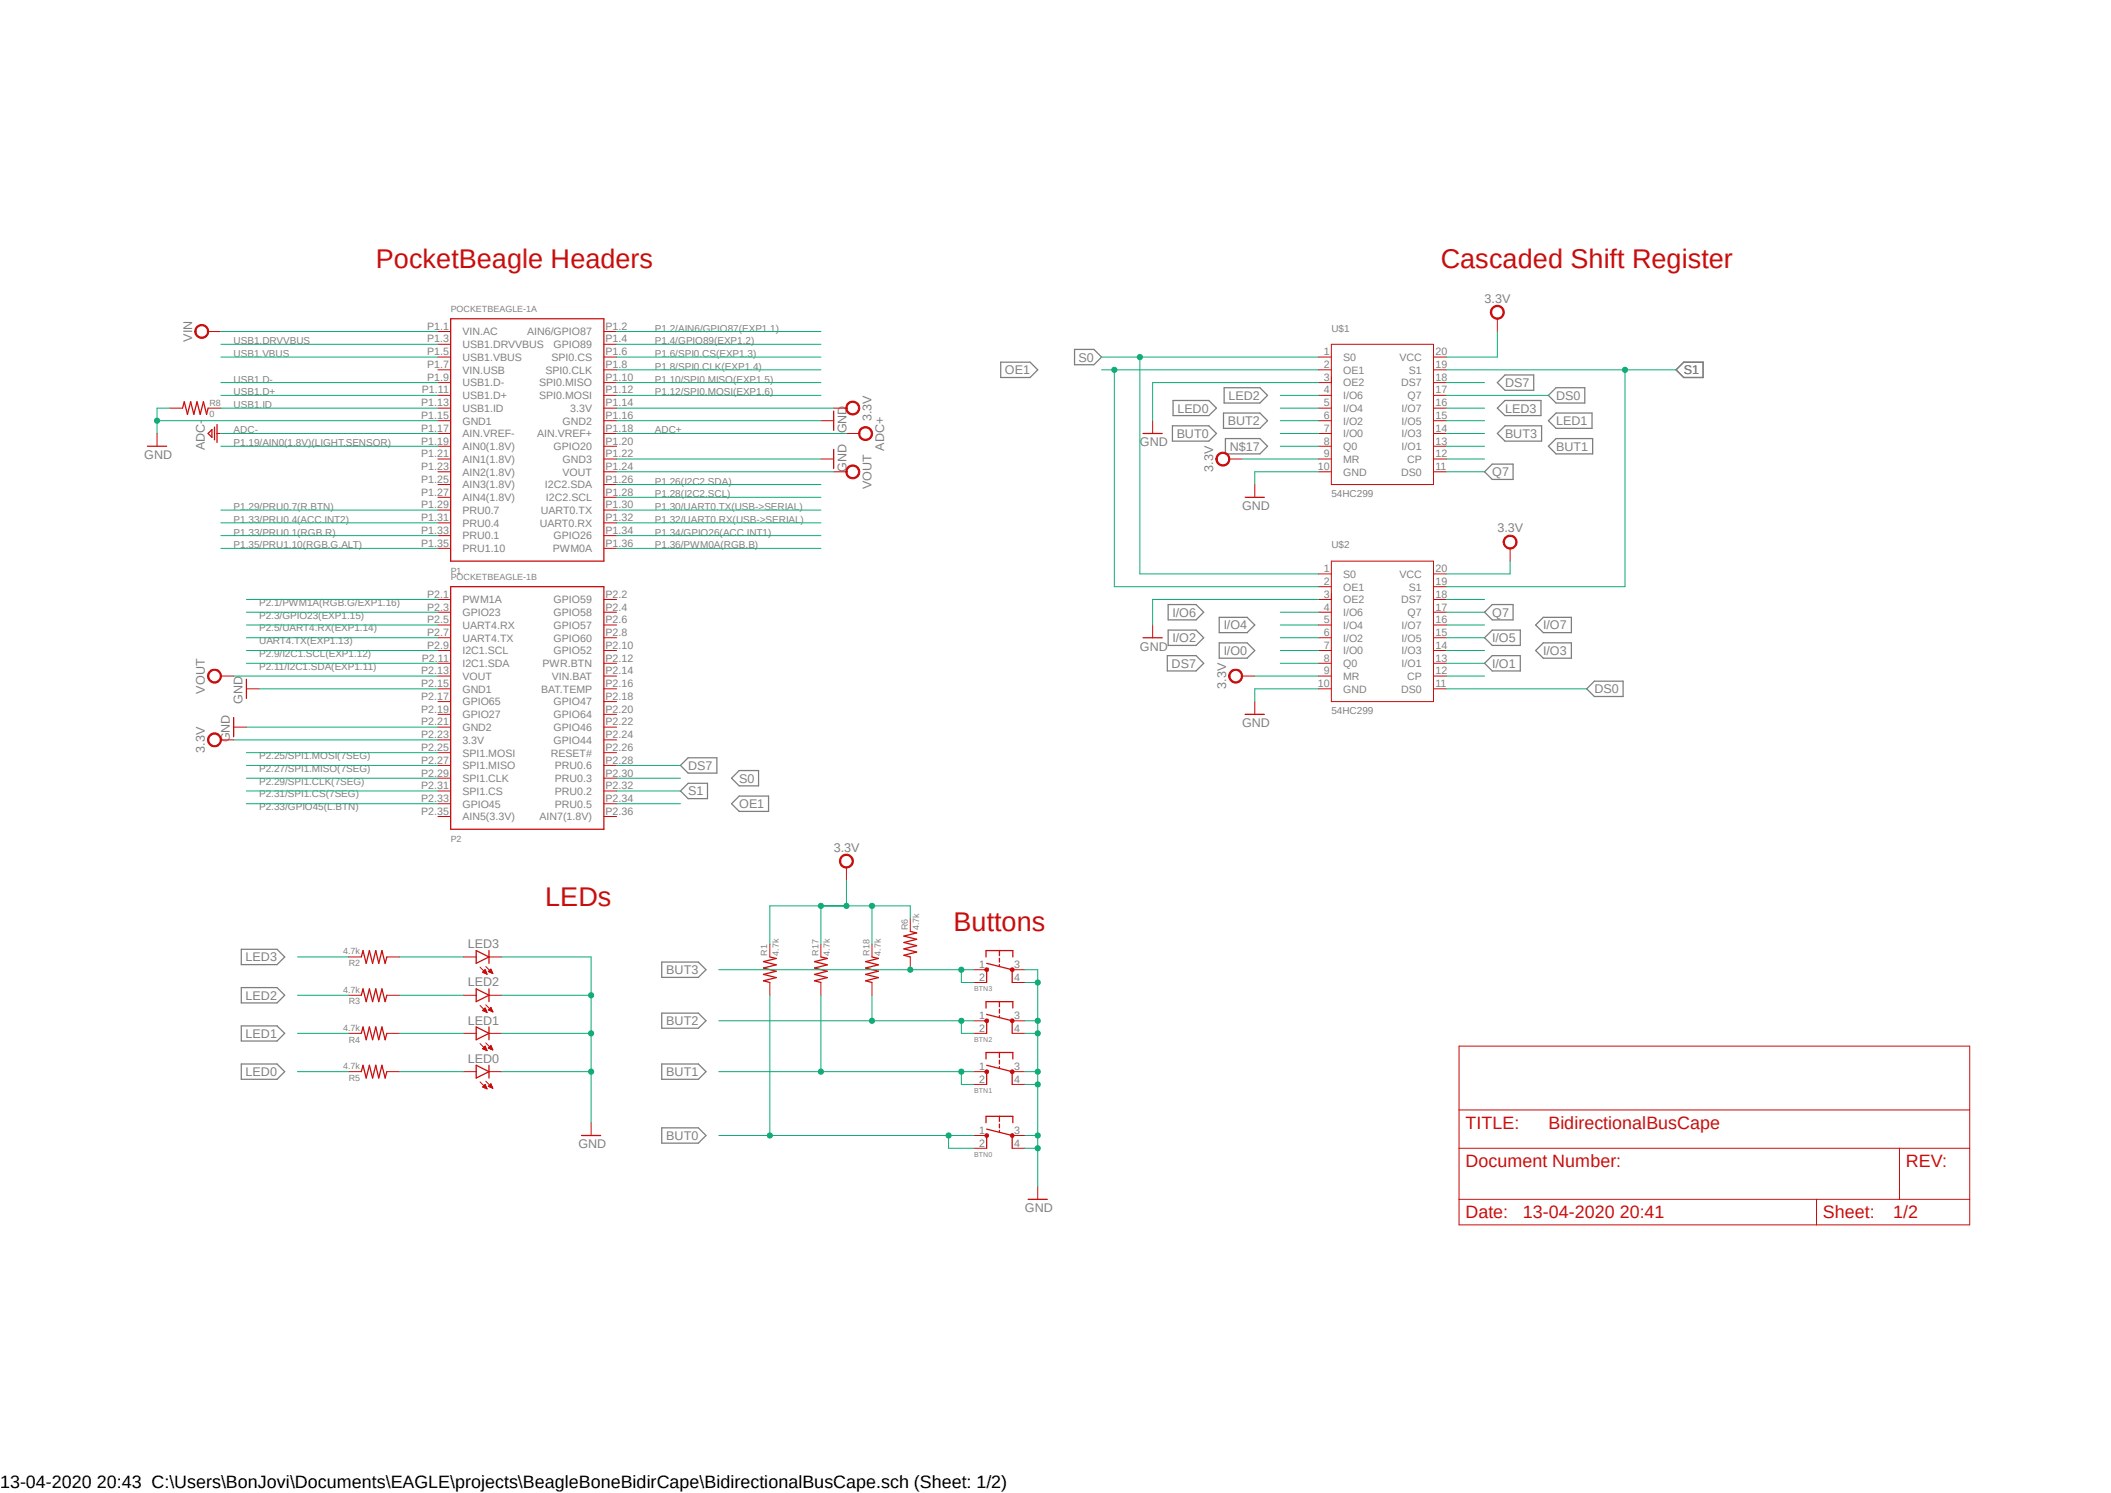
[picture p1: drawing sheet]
<svg xmlns="http://www.w3.org/2000/svg" width="420mm" height="297mm" viewBox="0 0 420 297" stroke-linecap="round" stroke-linejoin="round" font-family="sans-serif">
<path d="M28.1 47.8l363.9 196.5M392 47.8l-363.9 196.5" fill="none" stroke="#fff" stroke-width=".2"/>
<g fill="none" stroke="#808080" stroke-width=".25">
<path d="M199.1 72.1h5.8l1.6 1.5-1.6 1.5h-5.8zM213.8 69.5h3.8l1.6 1.5-1.6 1.6h-3.8zM233.4 79.7h7.1l1.5 1.5-1.5 1.5h-7.1zM243.5 77.1h7.2l1.5 1.6-1.5 1.5h-7.2zM297.9 76.1l1.5-1.5h5.7v3h-5.7zM308.1 78.7l1.5-1.6h5.7v3.1h-5.7zM333.5 73.6l1.5-1.5h3.8v3h-3.8zM233.3 84.7h7.2l1.5 1.5-1.5 1.6h-7.2zM243.4 82.2h7.3l1.5 1.5-1.5 1.5h-7.3zM243.8 87.2h6.9l1.5 1.6-1.5 1.5h-6.9zM295.4 93.9l1.5-1.6h4.1v3.1h-4.1zM297.9 81.2l1.5-1.5h7.2v3h-7.2z"/>
<path d="M297.9 86.2l1.5-1.5h7.3v3.1h-7.3zM308.1 83.7l1.5-1.5h7.1v3h-7.1zM308.1 88.8l1.5-1.6h7.3v3.1h-7.3zM232.2 130.4h5.8l1.5 1.6-1.5 1.5h-5.8zM232.4 120.3h5.6l1.5 1.5-1.5 1.5h-5.6zM232.4 125.3h5.6l1.5 1.6-1.5 1.5h-5.6zM242.6 122.8h5.5l1.5 1.5-1.5 1.6h-5.5zM242.6 127.9h5.5l1.5 1.5-1.5 1.5h-5.5zM295.4 126.9l1.5-1.6h5.6v3.1h-5.6zM296.9 120.3h4.1v3h-4.1l-1.5-1.5zM296.9 130.4h5.6v3.1h-5.6l-1.5-1.5zM305.5 124.3l1.5-1.5h5.6v3.1h-5.6z"/>
<path d="M305.5 129.4l1.5-1.5h5.6v3h-5.6zM317.2 135.5h5.7v3.1h-5.7l-1.5-1.6zM135.4 157.4l1.5-1.6h3.9v3.1h-3.9zM135.4 152.3l1.5-1.6h5.7v3.1h-5.7zM145.5 154.8l1.6-1.5h3.8v3h-3.8zM145.5 159.9l1.6-1.5h5.8v3h-5.8zM48 188.8h7.1l1.5 1.6-1.5 1.5h-7.1zM48 196.5h7.1l1.5 1.5-1.5 1.5h-7.1zM131.7 191.4h7.2l1.6 1.5-1.6 1.5h-7.2zM48 204.1h7.1l1.5 1.5-1.5 1.5h-7.1zM48 211.7h7.1l1.5 1.5-1.5 1.5h-7.1zM131.7 211.7h7.2l1.6 1.5-1.6 1.5h-7.2z"/>
<path d="M131.7 201.5h7.2l1.6 1.6-1.6 1.5h-7.2zM131.7 224.4h7.2l1.6 1.5-1.6 1.5h-7.2z"/>
</g>
<g fill="none" stroke="#c90d0c" stroke-width=".2">
<path d="M87.1 66h2.6M87.1 68.5h2.6M87.1 71h2.6M87.1 73.6h2.6M87.1 76.1h2.6M87.1 78.7h2.6M120.1 66h2.6M120.1 68.5h2.6M120.1 71h2.6M120.1 73.6h2.6M120.1 76.1h2.6M120.1 78.7h2.6"/>
<path d="M87.1 81.2h2.6M87.1 83.7h2.6M87.1 86.2h2.6M87.1 88.8h2.6M87.1 91.3h2.6M87.1 93.9h2.6M87.1 96.4h2.6M87.1 98.9h2.6M120.1 81.2h2.6M120.1 83.7h2.6M120.1 86.2h2.6M120.1 88.8h2.6"/>
<path d="M120.1 91.3h2.6M120.1 93.9h2.6M120.1 96.4h2.6M120.1 98.9h2.6M87.1 101.5h2.6M87.1 104h2.6M87.1 106.6h2.6M87.1 109.1h2.6M87.1 119.3h2.6M120.1 101.5h2.6M120.1 104h2.6M120.1 106.6h2.6"/>
<path d="M120.1 109.1h2.6M120.1 119.3h2.6M87.1 121.8h2.6M87.1 124.3h2.6M87.1 126.9h2.6M87.1 129.4h2.6M87.1 132h2.6M87.1 134.5h2.6M87.1 137h2.6M87.1 139.6h2.6M120.1 121.8h2.6M120.1 124.3h2.6"/>
<path d="M120.1 126.9h2.6M120.1 129.4h2.6M120.1 132h2.6M120.1 134.5h2.6M120.1 137h2.6M120.1 139.6h2.6M87.1 142.1h2.6M87.1 144.7h2.6M87.1 147.2h2.6M87.1 149.7h2.6M87.1 152.3h2.6M87.1 154.8h2.6"/>
<path d="M87.1 157.4h2.6M87.1 159.9h2.6M120.1 142.1h2.6M120.1 144.7h2.6M120.1 147.2h2.6M120.1 149.7h2.6M120.1 152.3h2.6M120.1 154.8h2.6M120.1 157.4h2.6M120.1 159.9h2.6M87.1 162.4h2.6M120.1 162.4h2.6"/>
</g>
<path d="M89.7 63.4h30.4v48.2h-30.4zM89.7 116.7h30.4v48.3h-30.4z" fill="none" stroke="#c90d0c" stroke-width=".25"/>
<path d="M41.6 133.6a1.39 1.39 0 0 1 2.2 .2 1.39 1.39 0 0 1-.8 2.1 1.39 1.39 0 0 1-1.7-1.4h.2a1.15 1.15 0 0 1 1.6-1.1 1.15 1.15 0 0 1 .4 1.8 1.15 1.15 0 0 1-1.9-.3l-.1-.4h-.2z" fill-rule="evenodd" fill="#c90d0c"/>
<path d="M41.6 133.6a1.39 1.39 0 0 1 2.2 .2 1.39 1.39 0 0 1-.8 2.1 1.39 1.39 0 0 1-1.7-1.4h.2a1.15 1.15 0 0 1 1.6-1.1 1.15 1.15 0 0 1 .4 1.8 1.15 1.15 0 0 1-1.9-.3l-.1-.4h-.2zM43.9 134.5h2.6" fill="none" stroke="#c90d0c" stroke-width=".2"/>
<path d="M168.6 93a1.41 1.41 0 0 1 2.2 0 1.41 1.41 0 0 1-.7 2.2 1.41 1.41 0 0 1-1.8-1.3h.2a1.15 1.15 0 0 1 1.7-1 1.15 1.15 0 0 1 .2 1.9 1.15 1.15 0 0 1-1.8-.5l-.1-.4h-.2z" fill-rule="evenodd" fill="#c90d0c"/>
<path d="M31.2 86.2v2.6M163.3 91.3h2.6M163.3 83.7h2.6M165.9 93.9h2.5M168.6 93a1.41 1.41 0 0 1 2.2 0 1.41 1.41 0 0 1-.7 2.2 1.41 1.41 0 0 1-1.8-1.3h.2a1.15 1.15 0 0 1 1.7-1 1.15 1.15 0 0 1 .2 1.9 1.15 1.15 0 0 1-1.8-.5l-.1-.4h-.2z" fill="none" stroke="#c90d0c" stroke-width=".2"/>
<path d="M29.3 88.8h3.8M165.9 81.8v3.8M165.9 89.4v3.8" fill="none" stroke="#c90d0c" stroke-width=".25"/>
<path d="M41.6 146.3a1.39 1.39 0 0 1 2.2 .2 1.39 1.39 0 0 1-.8 2.1 1.39 1.39 0 0 1-1.7-1.4h.2a1.15 1.15 0 0 1 1.6-1.1 1.15 1.15 0 0 1 .4 1.8 1.15 1.15 0 0 1-1.9-.3l-.1-.4h-.2z" fill-rule="evenodd" fill="#c90d0c"/>
<path d="M41.6 146.3a1.39 1.39 0 0 1 2.2 .2 1.39 1.39 0 0 1-.8 2.1 1.39 1.39 0 0 1-1.7-1.4h.2a1.15 1.15 0 0 1 1.6-1.1 1.15 1.15 0 0 1 .4 1.8 1.15 1.15 0 0 1-1.9-.3l-.1-.4h-.2zM43.9 147.2h2.6" fill="none" stroke="#c90d0c" stroke-width=".2"/>
<path d="M168.6 80.3a1.41 1.41 0 0 1 2.2 0 1.41 1.41 0 0 1-.7 2.2 1.41 1.41 0 0 1-1.8-1.3h.2a1.14 1.14 0 0 1 1.5-1.1 1.14 1.14 0 0 1 .6 1.7 1.14 1.14 0 0 1-1.8 .1l-.3-.7h-.2z" fill-rule="evenodd" fill="#c90d0c"/>
<path d="M33.8 81.2h2.5M41.4 81.2h2.5M165.9 81.2h2.5M168.6 80.3a1.41 1.41 0 0 1 2.2 0 1.41 1.41 0 0 1-.7 2.2 1.41 1.41 0 0 1-1.8-1.3h.2a1.14 1.14 0 0 1 1.5-1.1 1.14 1.14 0 0 1 .6 1.7 1.14 1.14 0 0 1-1.8 .1l-.3-.7h-.2zM49 137h2.6M46.5 144.7h2.5" fill="none" stroke="#c90d0c" stroke-width=".2"/>
<path d="M36.3 81.2l.4-1.3 .6 2.5 .6-2.5 .7 2.5 .6-2.5 .6 2.5 .7-2.5 .6 2.5 .3-1.2M49 135.1v3.8M46.5 142.7v3.9" fill="none" stroke="#c90d0c" stroke-width=".25"/>
<path d="M171.1 85.3a1.41 1.41 0 0 1 2.3 .1 1.41 1.41 0 0 1-.7 2.1 1.41 1.41 0 0 1-1.9-1.3h.3a1.15 1.15 0 0 1 1.7-.9 1.15 1.15 0 0 1 .2 1.9 1.15 1.15 0 0 1-1.9-.5v-.5h-.3z" fill-rule="evenodd" fill="#c90d0c"/>
<path d="M43.2 86.2h.7M168.4 86.2h2.5M171.1 85.3a1.41 1.41 0 0 1 2.3 .1 1.41 1.41 0 0 1-.7 2.1 1.41 1.41 0 0 1-1.9-1.3h.3a1.15 1.15 0 0 1 1.7-.9 1.15 1.15 0 0 1 .2 1.9 1.15 1.15 0 0 1-1.9-.5v-.5h-.3z" fill="none" stroke="#c90d0c" stroke-width=".2"/>
<path d="M42.2 85.5v1.5l-.8-.8zM42.7 85v2.5M43.2 84.5v3.5" fill="none" stroke="#c90d0c" stroke-width=".25"/>
<path d="M39.1 65a1.4 1.4 0 0 1 2.2 .2 1.4 1.4 0 0 1-.8 2.1 1.4 1.4 0 0 1-1.8-1.3h.3a1.15 1.15 0 0 1 1.5-1.2 1.15 1.15 0 0 1 .5 1.9 1.15 1.15 0 0 1-1.9-.4l-.1-.3h-.3z" fill-rule="evenodd" fill="#c90d0c"/>
<path d="M39.1 65a1.4 1.4 0 0 1 2.2 .2 1.4 1.4 0 0 1-.8 2.1 1.4 1.4 0 0 1-1.8-1.3h.3a1.15 1.15 0 0 1 1.5-1.2 1.15 1.15 0 0 1 .5 1.9 1.15 1.15 0 0 1-1.9-.4l-.1-.3h-.3zM41.4 66h2.5M193.8 192.9h2.5M193.8 195.5h2.5M201.4 192.9h2.5M201.4 195.5h2.5M206.5 236.1v2.5" fill="none" stroke="#c90d0c" stroke-width=".2"/>
<path d="M196.2 190.4v-1.3h5.3v1.3M196.3 191.6l5.1 1.3M198.8 189.1v1M198.8 190.6v.8M204.6 238.6h3.8" fill="none" stroke="#c90d0c" stroke-width=".25"/>
<path d="M201.1 192.6h.6v.6l-.3 .1-.3-.1-.1-.3 .5-.1-.1 .2-.4-.1z" fill-rule="evenodd" fill="#c90d0c"/>
<path d="M201.1 192.6h.6v.6l-.3 .1-.3-.1-.1-.3 .5-.1-.1 .2-.4-.1z" fill="none" stroke="#c90d0c" stroke-width=".2"/>
<path d="M196 192.6h.6v.6l-.3 .1-.3-.1-.1-.3 .5-.1-.1 .2-.4-.1z" fill-rule="evenodd" fill="#c90d0c"/>
<path d="M196 192.6h.6v.6l-.3 .1-.3-.1-.1-.3 .5-.1-.1 .2-.4-.1zM193.8 203.1h2.5M193.8 205.6h2.5M201.4 203.1h2.5M201.4 205.6h2.5" fill="none" stroke="#c90d0c" stroke-width=".2"/>
<path d="M196.3 192.9v2.6M198.8 191.9v.3M198.8 199.3v1M201.4 192.9v2.6M196.2 200.5v-1.2h5.3v1.2M196.3 201.8l5.1 1.3M198.8 200.8v.7" fill="none" stroke="#c90d0c" stroke-width=".25"/>
<path d="M201.1 202.8h.6v.5l-.3 .2-.3-.2-.1-.2 .5-.2-.1 .3-.4-.1z" fill-rule="evenodd" fill="#c90d0c"/>
<path d="M201.1 202.8h.6v.5l-.3 .2-.3-.2-.1-.2 .5-.2-.1 .3-.4-.1z" fill="none" stroke="#c90d0c" stroke-width=".2"/>
<path d="M196 202.8h.6v.5l-.3 .2-.3-.2-.1-.2 .5-.2-.1 .3-.4-.1z" fill-rule="evenodd" fill="#c90d0c"/>
<path d="M193.8 213.2h2.5M193.8 215.7h2.5M196 202.8h.6v.5l-.3 .2-.3-.2-.1-.2 .5-.2-.1 .3-.4-.1zM201.4 213.2h2.5M201.4 215.7h2.5" fill="none" stroke="#c90d0c" stroke-width=".2"/>
<path d="M196.2 210.7v-1.3h5.3v1.3M196.3 203.1v2.5M196.3 211.9l5.1 1.3M198.8 202.1v.2M198.8 209.4v1M198.8 210.9v.8M201.4 203.1v2.5" fill="none" stroke="#c90d0c" stroke-width=".25"/>
<path d="M201.1 212.9l.3-.1 .3 .1v.6h-.6l-.1-.3 .5-.1v.2l-.5-.1z" fill-rule="evenodd" fill="#c90d0c"/>
<path d="M201.1 212.9l.3-.1 .3 .1v.6h-.6l-.1-.3 .5-.1v.2l-.5-.1z" fill="none" stroke="#c90d0c" stroke-width=".2"/>
<path d="M196 212.9l.3-.1 .3 .1v.6h-.6l-.1-.3 .5-.1v.2l-.5-.1z" fill-rule="evenodd" fill="#c90d0c"/>
<path d="M163.3 187.8v2.6M163.3 195.5v2.5M173.5 187.8v2.6M173.5 195.5v2.5M196 212.9l.3-.1 .3 .1v.6h-.6l-.1-.3 .5-.1v.2l-.5-.1z" fill="none" stroke="#c90d0c" stroke-width=".2"/>
<path d="M163.3 190.4l1.3 .3-2.5 .6 2.5 .6-2.5 .7 2.5 .6-2.5 .6 2.5 .7-2.5 .6 1.2 .4M173.5 190.4l1.3 .3-2.6 .6 2.6 .6-2.6 .7 2.6 .6-2.6 .6 2.6 .7-2.6 .6 1.3 .4M196.3 213.2v2.5M198.8 212.2v.2M201.4 213.2v2.5" fill="none" stroke="#c90d0c" stroke-width=".25"/>
<path d="M167.3 170.4a1.4 1.4 0 0 1 2.3 .1 1.4 1.4 0 0 1-.8 2.1 1.4 1.4 0 0 1-1.8-1.3h.3a1.15 1.15 0 0 1 1.6-.9 1.15 1.15 0 0 1 .2 1.9 1.15 1.15 0 0 1-1.8-.6v-.4h-.3z" fill-rule="evenodd" fill="#c90d0c"/>
<path d="M167.3 170.4a1.4 1.4 0 0 1 2.3 .1 1.4 1.4 0 0 1-.8 2.1 1.4 1.4 0 0 1-1.8-1.3h.3a1.15 1.15 0 0 1 1.6-.9 1.15 1.15 0 0 1 .2 1.9 1.15 1.15 0 0 1-1.8-.6v-.4h-.3zM168.4 172.6v2.5M193.8 225.9h2.5M193.8 228.4h2.5M201.4 225.9h2.5M201.4 228.4h2.5" fill="none" stroke="#c90d0c" stroke-width=".2"/>
<path d="M196.2 223.4v-1.3h5.3v1.3M196.3 224.6l5.1 1.3M198.8 222.1v1M198.8 223.6v.8" fill="none" stroke="#c90d0c" stroke-width=".25"/>
<path d="M201.1 225.6l.3-.1 .3 .1v.6h-.6l-.1-.3 .5-.1-.1 .2-.4-.1z" fill-rule="evenodd" fill="#c90d0c"/>
<path d="M201.1 225.6l.3-.1 .3 .1v.6h-.6l-.1-.3 .5-.1-.1 .2-.4-.1z" fill="none" stroke="#c90d0c" stroke-width=".2"/>
<path d="M196 225.6l.3-.1 .3 .1v.6h-.6l-.1-.3 .5-.1-.1 .2-.4-.1z" fill-rule="evenodd" fill="#c90d0c"/>
<g fill="none" stroke="#c90d0c" stroke-width=".2">
<path d="M262.3 71h2.6M262.3 73.6h2.6M262.3 76.1h2.6M262.3 78.7h2.6M264.9 68.5h20.3v27.9h-20.3zM285.2 71h2.5M285.2 73.6h2.5M285.2 76.1h2.5M285.2 78.7h2.5M249.6 96.4v2.5M262.3 81.2h2.6M262.3 83.7h2.6"/>
<path d="M262.3 86.2h2.6M262.3 88.8h2.6M262.3 91.3h2.6M262.3 93.9h2.6M285.2 81.2h2.5M285.2 83.7h2.5M285.2 86.2h2.5M285.2 88.8h2.5M285.2 91.3h2.5M285.2 93.9h2.5M262.3 114.2h2.6M262.3 116.7h2.6"/>
<path d="M262.3 119.3h2.6M264.9 111.6h20.3v28h-20.3zM285.2 114.2h2.5M285.2 116.7h2.5M285.2 119.3h2.5M249.6 139.6v2.5M262.3 121.8h2.6M262.3 124.3h2.6M262.3 126.9h2.6M262.3 129.4h2.6M262.3 132h2.6M262.3 134.5h2.6"/>
<path d="M262.3 137h2.6M285.2 121.8h2.5M285.2 124.3h2.5M285.2 126.9h2.5M285.2 129.4h2.5M285.2 132h2.5M285.2 134.5h2.5M285.2 137h2.5M69.3 190.4h2.6M69.3 198h2.6M77 190.4h2.5M77 198h2.5"/>
<path d="M92.2 190.4h2.5M92.2 198h2.5M95.5 192.4l1.4 1.4M96.1 193.4h.6M96.1 193.5h.7M96.1 193.3h.6M96.2 193.2h.4M96.3 193.5h.5M96.3 193.1h.3M96.4 193h.2M96.5 192.9h.1M96.5 192.9l-.5 .5 .9 .4"/>
<path d="M96.5 192.9l.4 .9M96.5 193.6h.3M96.6 192.3l1.4 1.4M96.6 199.9l1.4 1.4M96.7 193.7h.2M97.2 193.3h.7M97.2 193.3l.5-.5 .3 .9zM97.2 193.2h.6M97.3 190.4h2.5M97.3 198h2.5M97.3 193.1h.5M97.4 193.4h.5"/>
<path d="M97.4 193h.3M97.5 192.9h.2M97.5 193.5h.5M97.6 192.8h.1M97.7 193.5h.3M98 193.6h.1M153.2 187.8v2.6M153.2 195.5v2.5M69.3 205.6h2.6M69.3 213.2h2.6M77 205.6h2.5M77 213.2h2.5"/>
<path d="M92.2 205.6h2.5M92.2 213.2h2.5M95.5 200l1.4 1.4M95.5 207.6l1.4 1.4M95.5 215.2l1.4 1.4M96 201h.7M96 208.6l.5-.5 .4 .9zM96 208.7h.7M96.1 216.2h.6M96.1 200.9h.6M96.1 208.6h.6M96.1 216.3h.6"/>
<path d="M96.1 216.1h.6M96.2 201.1h.6M96.2 208.4h.4M96.2 200.8h.4M96.2 208.7h.6M96.2 216h.4M96.3 208.4h.3M96.3 200.7h.3M96.3 216.4h.5M96.4 208.3h.2M96.4 215.9h.2M96.4 201.2h.4"/>
<path d="M96.4 200.7h.2M96.4 208.8h.4M96.4 208.2h.2M96.5 200.6h.1M96.5 216.5h.3M96.5 200.5l.4 .9-.9-.4zM96.5 215.7l.4 .9-.9-.4zM96.5 215.8h.1M96.6 201.3h.3M96.6 207.5l1.4 1.4M96.6 208.9h.3M96.6 215.1l1.4 1.4"/>
<path d="M96.7 216.5h.2M96.8 201.3h.1M96.9 209h.1M97.2 200.9l.5-.5 .3 .9zM97.2 216.1h.7M97.2 216.1l.8 .4M97.2 216.1l.5-.5 .3 .9M97.2 200.9h.7M97.2 208.4h.7M97.2 200.8h.6M97.2 208.6h.7M97.2 216h.6"/>
<path d="M97.3 205.6h2.5M97.3 208.4h.5M97.3 213.2h2.5M97.3 200.7h.5M97.3 216.2h.6M97.4 208.3h.4M97.4 215.9h.4M97.4 201h.5M97.4 200.7h.4M97.5 208.7h.4M97.5 208.2h.2M97.5 215.9h.2"/>
<path d="M97.5 200.6h.2M97.5 208.1h.2M97.5 216.3h.5M97.5 215.8h.2M97.6 200.4h.1M97.6 201.1h.4M97.6 208h.1M97.6 215.6h.1M97.7 208.7h.3M97.7 208l-.5 .5 .8 .4M97.7 208l.3 .9M97.7 216.4h.3"/>
<path d="M97.8 201.2h.2M97.9 208.8h.1M97.9 216.5h.1M98 201.3h.1M290.3 208.1h101.6v35.6h-101.6zM117.6 223.4v2.5M196 225.6l.3-.1 .3 .1v.6h-.6l-.1-.3 .5-.1-.1 .2-.4-.1zM290.3 228.4h101.6M290.3 238.6h101.6M290.3 220.8h101.6M361.4 238.6v5.1M377.9 228.4v10.2"/>
</g>
<g fill="none" stroke="#c90d0c" stroke-width=".25">
<path d="M247.7 98.9h3.8M247.7 142.1h3.8M71.9 190.4l.3-1.3 .7 2.5 .6-2.5 .6 2.5 .7-2.5 .6 2.5 .6-2.5 .6 2.5 .4-1.2M71.9 198l.3-1.3 .7 2.6 .6-2.6 .6 2.6 .7-2.6 .6 2.6 .6-2.6 .6 2.6 .4-1.3M94.7 189.1l2.6 1.3-2.6 1.2zM94.7 196.7l2.6 1.3-2.6 1.3zM97.3 189.1v2.5M97.3 196.7v2.6M153.2 190.4l1.2 .3-2.5 .6 2.5 .6-2.5 .7 2.5 .6-2.5 .6 2.5 .7-2.5 .6 1.3 .4M71.9 205.6l.3-1.3 .7 2.5 .6-2.5 .6 2.5 .7-2.5 .6 2.5 .6-2.5 .6 2.5 .4-1.2M71.9 213.2l.3-1.3 .7 2.6 .6-2.6 .6 2.6 .7-2.6 .6 2.6 .6-2.6 .6 2.6 .4-1.3M94.7 204.3l2.6 1.3-2.6 1.2z"/>
<path d="M94.7 211.9l2.6 1.3-2.6 1.3zM97.3 204.3v2.5M97.3 211.9v2.6M115.7 225.9h3.8M196.3 225.9v2.5M198.8 224.9v.2M201.4 225.9v2.5"/>
</g>
<path d="M296.8 61.2a1.4 1.4 0 0 1 2.3 .2 1.4 1.4 0 0 1-.8 2.1 1.4 1.4 0 0 1-1.8-1.4h.3a1.13 1.13 0 0 1 1.5-1.1 1.13 1.13 0 0 1 .4 1.9 1.13 1.13 0 0 1-1.9-.4v-.4h-.3z" fill-rule="evenodd" fill="#c90d0c"/>
<path d="M296.8 61.2a1.4 1.4 0 0 1 2.3 .2 1.4 1.4 0 0 1-.8 2.1 1.4 1.4 0 0 1-1.8-1.4h.3a1.13 1.13 0 0 1 1.5-1.1 1.13 1.13 0 0 1 .4 1.9 1.13 1.13 0 0 1-1.9-.4v-.4h-.3zM297.9 63.4v2.6" fill="none" stroke="#c90d0c" stroke-width=".2"/>
<path d="M299.4 106.9a1.4 1.4 0 0 1 2.2 .2 1.4 1.4 0 0 1-.8 2.1 1.4 1.4 0 0 1-1.8-1.4h.3a1.13 1.13 0 0 1 1.6-1 1.13 1.13 0 0 1 .3 1.8 1.13 1.13 0 0 1-1.8-.4l-.1-.4h-.3z" fill-rule="evenodd" fill="#c90d0c"/>
<path d="M299.4 106.9a1.4 1.4 0 0 1 2.2 .2 1.4 1.4 0 0 1-.8 2.1 1.4 1.4 0 0 1-1.8-1.4h.3a1.13 1.13 0 0 1 1.6-1 1.13 1.13 0 0 1 .3 1.8 1.13 1.13 0 0 1-1.8-.4l-.1-.4h-.3zM300.4 109.1v2.5" fill="none" stroke="#c90d0c" stroke-width=".2"/>
<path d="M242.2 90.4a1.4 1.4 0 0 1 2.3 .2 1.4 1.4 0 0 1-.8 2.1 1.4 1.4 0 0 1-1.8-1.4h.2a1.15 1.15 0 0 1 1.6-1.1 1.15 1.15 0 0 1 .4 1.9 1.15 1.15 0 0 1-1.9-.4l-.1-.4h-.2z" fill-rule="evenodd" fill="#c90d0c"/>
<path d="M242.2 90.4a1.4 1.4 0 0 1 2.3 .2 1.4 1.4 0 0 1-.8 2.1 1.4 1.4 0 0 1-1.8-1.4h.2a1.15 1.15 0 0 1 1.6-1.1 1.15 1.15 0 0 1 .4 1.9 1.15 1.15 0 0 1-1.9-.4l-.1-.4h-.2zM244.6 91.3h2.5" fill="none" stroke="#c90d0c" stroke-width=".2"/>
<path d="M244.8 133.6a1.39 1.39 0 0 1 2.2 .2 1.39 1.39 0 0 1-.8 2.1 1.39 1.39 0 0 1-1.8-1.4h.3a1.15 1.15 0 0 1 1.5-1.1 1.15 1.15 0 0 1 .5 1.8 1.15 1.15 0 0 1-1.9-.3l-.1-.4h-.3z" fill-rule="evenodd" fill="#c90d0c"/>
<path d="M229.3 83.7v2.5M229.3 124.3v2.6M244.8 133.6a1.39 1.39 0 0 1 2.2 .2 1.39 1.39 0 0 1-.8 2.1 1.39 1.39 0 0 1-1.8-1.4h.3a1.15 1.15 0 0 1 1.5-1.1 1.15 1.15 0 0 1 .5 1.8 1.15 1.15 0 0 1-1.9-.3l-.1-.4h-.3zM247.1 134.5h2.5M181.1 182.8v2.5M181.1 190.4v2.5" fill="none" stroke="#c90d0c" stroke-width=".2"/>
<path d="M227.4 86.2h3.8M227.4 126.9h3.8M181.1 185.3l1.3 .3-2.6 .6 2.6 .7-2.6 .6 2.6 .6-2.6 .7 2.6 .6-2.6 .6 1.3 .4" fill="none" stroke="#c90d0c" stroke-width=".25"/>
<path d="M31.2 83.7h55.9M33.8 81.2h-2.6v5M122.7 91.3h40.6M122.7 83.7h40.6" fill="none" stroke="#0dab76" stroke-width=".2"/>
<circle cx="31.2" cy="83.7" r=".51" fill="#0dab76"/>
<g fill="none" stroke="#0dab76" stroke-width=".2">
<path d="M51.6 137h35.5M49 144.7h38.1M203.9 203.1h2.6v33M203.9 205.6h2.6"/>
<circle cx="31.2" cy="83.7" r=".51"/>
</g>
<circle cx="206.5" cy="205.6" r=".51" fill="#0dab76"/>
<g fill="none" stroke="#0dab76" stroke-width=".2">
<path d="M203.9 213.2h2.6"/>
<circle cx="206.5" cy="205.6" r=".51"/>
</g>
<circle cx="206.5" cy="213.2" r=".51" fill="#0dab76"/>
<g fill="none" stroke="#0dab76" stroke-width=".2">
<path d="M203.9 215.7h2.6"/>
<circle cx="206.5" cy="213.2" r=".51"/>
</g>
<circle cx="206.5" cy="215.7" r=".51" fill="#0dab76"/>
<g fill="none" stroke="#0dab76" stroke-width=".2">
<path d="M203.9 192.9h2.6v2.6"/>
<circle cx="206.5" cy="215.7" r=".51"/>
</g>
<circle cx="206.5" cy="203.1" r=".51" fill="#0dab76"/>
<g fill="none" stroke="#0dab76" stroke-width=".2">
<path d="M203.9 195.5h2.6v7.6"/>
<circle cx="206.5" cy="203.1" r=".51"/>
</g>
<circle cx="206.5" cy="195.5" r=".51" fill="#0dab76"/>
<g fill="none" stroke="#0dab76" stroke-width=".2">
<path d="M203.9 225.9h2.6"/>
<circle cx="206.5" cy="195.5" r=".51"/>
</g>
<circle cx="206.5" cy="225.9" r=".51" fill="#0dab76"/>
<g fill="none" stroke="#0dab76" stroke-width=".2">
<path d="M203.9 228.4h2.6"/>
<circle cx="206.5" cy="225.9" r=".51"/>
</g>
<circle cx="206.5" cy="228.4" r=".51" fill="#0dab76"/>
<g fill="none" stroke="#0dab76" stroke-width=".2">
<path d="M99.8 190.4h17.8v33M99.8 198h17.8"/>
<circle cx="206.5" cy="228.4" r=".51"/>
</g>
<circle cx="117.6" cy="198" r=".51" fill="#0dab76"/>
<g fill="none" stroke="#0dab76" stroke-width=".2">
<path d="M99.8 205.6h17.8"/>
<circle cx="117.6" cy="198" r=".51"/>
</g>
<circle cx="117.6" cy="205.6" r=".51" fill="#0dab76"/>
<g fill="none" stroke="#0dab76" stroke-width=".2">
<path d="M99.8 213.2h17.8"/>
<circle cx="117.6" cy="205.6" r=".51"/>
</g>
<circle cx="117.6" cy="213.2" r=".51" fill="#0dab76"/>
<g fill="none" stroke="#0dab76" stroke-width=".2">
<path d="M43.9 76.1h43.2M43.9 66h43.2M43.9 68.5h43.2M43.9 71h43.2M43.9 78.7h43.2M122.7 76.1h40.6M122.7 66h40.6M122.7 68.5h40.6M122.7 71h40.6M122.7 78.7h40.6M122.7 73.6h40.6M262.3 76.1h-33v7.6"/>
<path d="M297.9 66v5h-10.2M43.9 81.2h43.2M43.9 88.8h43.2M122.7 93.9h43.2M122.7 81.2h43.2M122.7 96.4h40.6M122.7 98.9h40.6M247.1 91.3h15.2M262.3 93.9h-12.7v2.5M43.9 101.5h43.2M43.9 104h43.2M43.9 106.6h43.2"/>
<path d="M43.9 109.1h43.2M49 119.3h38.1M122.7 101.5h40.6M122.7 104h40.6M122.7 106.6h40.6M122.7 109.1h40.6M262.3 119.3h-33v5M300.4 111.6v2.6h-12.7M46.5 134.5h40.6M49 121.8h38.1M49 124.3h38.1M49 126.9h38.1"/>
<path d="M49 129.4h38.1M49 132h38.1M249.6 134.5h12.7M262.3 137h-12.7v2.6M46.5 147.2h40.6M49 149.7h38.1M49 152.3h38.1M49 154.8h38.1M49 157.4h38.1M49 159.9h38.1M173.5 180.2v7.6M181.1 182.8v-2.6h-27.9v7.6"/>
<circle cx="117.6" cy="213.2" r=".51"/>
</g>
<circle cx="173.5" cy="180.2" r=".51" fill="#0dab76"/>
<g fill="none" stroke="#0dab76" stroke-width=".2">
<path d="M163.3 180.2v7.6"/>
<circle cx="173.5" cy="180.2" r=".51"/>
</g>
<circle cx="163.3" cy="180.2" r=".51" fill="#0dab76"/>
<g fill="none" stroke="#0dab76" stroke-width=".2">
<path d="M168.4 175.1v5.1"/>
<circle cx="163.3" cy="180.2" r=".51"/>
</g>
<circle cx="168.4" cy="180.2" r=".51" fill="#0dab76"/>
<g fill="none" stroke="#0dab76" stroke-width=".2">
<path d="M254.7 78.7h7.6M43.9 86.2h43.2M122.7 86.2h45.7M254.7 86.2h7.6M254.7 81.2h7.6M287.7 81.2h7.7M287.7 83.7h7.7M59.2 190.4h10.1M59.2 198h10.1M79.5 190.4h12.7M79.5 198h12.7M59.2 205.6h10.1"/>
<path d="M59.2 213.2h10.1M79.5 205.6h12.7M79.5 213.2h12.7M153.2 225.9h40.6M188.7 225.9v2.5h5.1"/>
<circle cx="168.4" cy="180.2" r=".51"/>
</g>
<circle cx="188.7" cy="225.9" r=".51" fill="#0dab76"/>
<g fill="none" stroke="#0dab76" stroke-width=".2">
<path d="M153.2 198v27.9h-10.2"/>
<circle cx="188.7" cy="225.9" r=".51"/>
</g>
<circle cx="153.2" cy="225.9" r=".51" fill="#0dab76"/>
<g fill="none" stroke="#0dab76" stroke-width=".2">
<path d="M287.7 73.6h45.8M323.3 73.6v43.1h-35.6M254.7 88.8h7.6"/>
<circle cx="153.2" cy="225.9" r=".51"/>
</g>
<circle cx="323.3" cy="73.6" r=".51" fill="#0dab76"/>
<g fill="none" stroke="#0dab76" stroke-width=".2">
<path d="M219.2 71h43.1M226.8 71v43.2h35.5M287.7 91.3h7.7M287.7 93.9h7.7M287.7 119.3h7.7M254.7 121.8h7.6M254.7 124.3h7.6M254.7 126.9h7.6M254.7 129.4h7.6M287.7 121.8h7.7M287.7 124.3h7.7M287.7 126.9h7.7"/>
<path d="M287.7 129.4h7.7M287.7 132h7.7M287.7 134.5h7.7M122.7 157.4h12.7"/>
<circle cx="323.3" cy="73.6" r=".51"/>
</g>
<circle cx="226.8" cy="71" r=".51" fill="#0dab76"/>
<g fill="none" stroke="#0dab76" stroke-width=".2">
<path d="M122.7 154.8h12.7M181.1 192.9h12.7M191.3 192.9v2.6h2.5"/>
<circle cx="226.8" cy="71" r=".51"/>
</g>
<circle cx="191.3" cy="192.9" r=".51" fill="#0dab76"/>
<circle cx="191.3" cy="192.9" r=".51" fill="none" stroke="#0dab76" stroke-width=".2"/>
<circle cx="181.1" cy="192.9" r=".51" fill="#0dab76"/>
<g fill="none" stroke="#0dab76" stroke-width=".2">
<path d="M287.7 86.2h7.7M143 192.9h38.1M143 203.1h50.8M191.3 203.1v2.5h2.5"/>
<circle cx="181.1" cy="192.9" r=".51"/>
</g>
<circle cx="191.3" cy="203.1" r=".51" fill="#0dab76"/>
<g fill="none" stroke="#0dab76" stroke-width=".2">
<path d="M173.5 198v5.1"/>
<circle cx="191.3" cy="203.1" r=".51"/>
</g>
<circle cx="173.5" cy="203.1" r=".51" fill="#0dab76"/>
<g fill="none" stroke="#0dab76" stroke-width=".2">
<path d="M254.7 83.7h7.6M163.3 213.2h30.5M191.3 213.2v2.5h2.5"/>
<circle cx="173.5" cy="203.1" r=".51"/>
</g>
<circle cx="191.3" cy="213.2" r=".51" fill="#0dab76"/>
<g fill="none" stroke="#0dab76" stroke-width=".2">
<path d="M163.3 198v15.2"/>
<circle cx="191.3" cy="213.2" r=".51"/>
</g>
<circle cx="163.3" cy="213.2" r=".51" fill="#0dab76"/>
<g fill="none" stroke="#0dab76" stroke-width=".2">
<path d="M219.2 73.6h43.1M221.7 73.6v43.1h40.6M287.7 88.8h7.7M122.7 159.9h12.7M143 213.2h20.3"/>
<circle cx="163.3" cy="213.2" r=".51"/>
</g>
<circle cx="221.7" cy="73.6" r=".51" fill="#0dab76"/>
<g fill="none" stroke="#0dab76" stroke-width=".2">
<path d="M287.7 78.7h20.4M287.7 76.1h7.7M254.7 132h7.6M287.7 137h28M122.7 152.3h12.7"/>
<circle cx="221.7" cy="73.6" r=".51"/>
</g>
<g font-size="5.4" fill="#c90d0c">
<text x="74.8" y="53.3">PocketBeagle Headers</text>
<text x="286.6" y="53.3">Cascaded Shift Register</text>
<text x="108.5" y="180.2">LEDs</text>
<text x="189.7" y="185.3">Buttons</text>
</g>
<g font-size="3.6" fill="#c90d0c">
<text x="291.6" y="224.6">TITLE:</text>
<text x="308.1" y="224.6">BidirectionalBusCape</text>
<text x="291.6" y="232.2">Document Number:</text>
<text x="379.2" y="232.2">REV:</text>
<text x="291.6" y="242.4">Date:</text>
<text x="303" y="242.4">13-04-2020 20:41</text>
<text x="362.7" y="242.4">Sheet:</text>
<text x="376.6" y="242.4">1/2</text>
</g>
<text font-size="3.6" x="0" y="296">13-04-2020 20:43 C:\Users\BonJovi\Documents\EAGLE\projects\BeagleBoneBidirCape\BidirectionalBusCape.sch (Sheet: 1/2)</text>
<g font-size="2.5" fill="#808080">
<text x="295.4" y="60.2">3.3V</text>
<text x="38.2" y="68" transform="rotate(-90 38.2 68)">VIN</text>
<text x="214.6" y="71.9">S0</text>
<text x="199.9" y="74.5">OE1</text>
<text x="299.4" y="77">DS7</text>
<text x="335" y="74.5">S1</text>
<text x="173.4" y="83.8" transform="rotate(-90 173.4 83.8)">3.3V</text>
<text x="234.2" y="82.1">LED0</text>
<text x="244.4" y="79.5">LED2</text>
<text x="299.4" y="82.1">LED3</text>
<text x="309.6" y="79.5">DS0</text>
<text x="40.8" y="89.6" transform="rotate(-90 40.8 89.6)">ADC-</text>
<text x="168.4" y="86.2" transform="rotate(-90 168.4 86.2)">GND</text>
<text x="175.9" y="89.6" transform="rotate(-90 175.9 89.6)">ADC+</text>
<text x="226.8" y="88.8">GND</text>
<text x="234.1" y="87.1">BUT0</text>
<text x="244.3" y="84.6">BUT2</text>
<text x="244.6" y="89.7">N$17</text>
<text x="299.4" y="87.1">BUT3</text>
<text x="309.6" y="84.6">LED1</text>
<text x="309.6" y="89.7">BUT1</text>
<text x="28.7" y="91.3">GND</text>
<text x="168.4" y="93.9" transform="rotate(-90 168.4 93.9)">GND</text>
<text x="241.4" y="93.9" transform="rotate(-90 241.4 93.9)">3.3V</text>
<text x="296.9" y="94.7">Q7</text>
<text x="173.4" y="97.3" transform="rotate(-90 173.4 97.3)">VOUT</text>
<text x="247.1" y="101.5">GND</text>
<text x="297.9" y="105.9">3.3V</text>
<text x="233.3" y="122.7">I/O6</text>
<text x="243.5" y="125.2">I/O4</text>
<text x="296.9" y="122.7">Q7</text>
<text x="307" y="125.2">I/O7</text>
<text x="226.8" y="129.4">GND</text>
<text x="233.3" y="127.8">I/O2</text>
<text x="243.5" y="130.3">I/O0</text>
<text x="296.9" y="127.8">I/O5</text>
<text x="307" y="130.3">I/O3</text>
<text x="40.8" y="138" transform="rotate(-90 40.8 138)">VOUT</text>
<text x="233.1" y="132.8">DS7</text>
<text x="243.9" y="137" transform="rotate(-90 243.9 137)">3.3V</text>
<text x="296.9" y="132.8">I/O1</text>
<text x="317.2" y="137.9">DS0</text>
<text x="48.3" y="140.1" transform="rotate(-90 48.3 140.1)">GND</text>
<text x="40.8" y="149.7" transform="rotate(-90 40.8 149.7)">3.3V</text>
<text x="45.7" y="147.7" transform="rotate(-90 45.7 147.7)">GND</text>
<text x="247.1" y="144.7">GND</text>
<text x="136.9" y="153.2">DS7</text>
<text x="147.1" y="155.7">S0</text>
<text x="136.9" y="158.2">S1</text>
<text x="147.1" y="160.8">OE1</text>
<text x="165.9" y="169.4">3.3V</text>
<text x="48.9" y="191.3">LED3</text>
<text x="93.1" y="188.6">LED3</text>
<text x="93.1" y="196.2">LED2</text>
<text x="132.5" y="193.8">BUT3</text>
<text x="48.9" y="198.9">LED2</text>
<text x="93.1" y="203.8">LED1</text>
<text x="132.5" y="204">BUT2</text>
<text x="48.9" y="206.5">LED1</text>
<text x="48.9" y="214.1">LED0</text>
<text x="93.1" y="211.4">LED0</text>
<text x="132.5" y="214.1">BUT1</text>
<text x="132.5" y="226.8">BUT0</text>
<text x="115.1" y="228.4">GND</text>
<text x="203.9" y="241.1">GND</text>
</g>
<g font-size="2.1" fill="#808080">
<text x="85" y="65.6">P1.1</text>
<text x="120.5" y="65.6">P1.2</text>
<text x="85" y="68.1">P1.3</text>
<text x="85" y="70.7">P1.5</text>
<text x="92" y="66.7">VIN.AC</text>
<text x="92" y="69.3">USB1.DRVVBUS</text>
<text x="92" y="71.8">USB1.VBUS</text>
<text x="104.9" y="66.7">AIN6/GPIO87</text>
<text x="109.7" y="71.8">SPI0.CS</text>
<text x="110.2" y="69.3">GPIO89</text>
<text x="120.5" y="70.7">P1.6</text>
<text x="120.5" y="68.1">P1.4</text>
<text x="263.4" y="70.7">1</text>
<text x="267.2" y="71.8">S0</text>
<text x="278.4" y="71.8">VCC</text>
<text x="285.6" y="70.7">20</text>
<text x="85" y="73.2">P1.7</text>
<text x="85" y="75.7">P1.9</text>
<text x="92" y="74.3">VIN.USB</text>
<text x="92" y="76.9">USB1.D-</text>
<text x="107.3" y="76.9">SPI0.MISO</text>
<text x="108.5" y="74.3">SPI0.CLK</text>
<text x="120.5" y="75.7">P1.10</text>
<text x="120.5" y="73.2">P1.8</text>
<text x="263.4" y="73.2">2</text>
<text x="263.4" y="75.7">3</text>
<text x="267.2" y="74.3">OE1</text>
<text x="267.2" y="76.9">OE2</text>
<text x="278.8" y="76.9">DS7</text>
<text x="280.3" y="74.3">S1</text>
<text x="285.6" y="73.2">19</text>
<text x="285.6" y="75.7">18</text>
<text x="83.8" y="80.8">P1.13</text>
<text x="83.8" y="83.4">P1.15</text>
<text x="83.9" y="78.3">P1.11</text>
<text x="92" y="79.4">USB1.D+</text>
<text x="92" y="82">USB1.ID</text>
<text x="107.3" y="79.4">SPI0.MOSI</text>
<text x="113.5" y="82">3.3V</text>
<text x="120.5" y="83.4">P1.16</text>
<text x="120.5" y="80.8">P1.14</text>
<text x="120.5" y="78.3">P1.12</text>
<text x="263.4" y="78.3">4</text>
<text x="263.4" y="80.8">5</text>
<text x="263.4" y="83.4">6</text>
<text x="267.2" y="79.4">I/O6</text>
<text x="267.2" y="82">I/O4</text>
<text x="278.8" y="82">I/O7</text>
<text x="280" y="79.4">Q7</text>
<text x="285.6" y="78.3">17</text>
<text x="285.6" y="80.8">16</text>
<text x="285.6" y="83.4">15</text>
<text x="83.8" y="85.9">P1.17</text>
<text x="83.8" y="88.4">P1.19</text>
<text x="92" y="84.5">GND1</text>
<text x="92" y="87">AIN.VREF-</text>
<text x="92" y="89.5">AIN0(1.8V)</text>
<text x="106.8" y="87">AIN.VREF+</text>
<text x="110.2" y="89.5">GPIO20</text>
<text x="111.9" y="84.5">GND2</text>
<text x="120.5" y="88.4">P1.20</text>
<text x="120.5" y="85.9">P1.18</text>
<text x="263.4" y="85.9">7</text>
<text x="263.4" y="88.4">8</text>
<text x="267.2" y="84.5">I/O2</text>
<text x="267.2" y="87">I/O0</text>
<text x="267.2" y="89.5">Q0</text>
<text x="278.8" y="84.5">I/O5</text>
<text x="278.8" y="87">I/O3</text>
<text x="278.8" y="89.5">I/O1</text>
<text x="285.6" y="85.9">14</text>
<text x="285.6" y="88.4">13</text>
<text x="83.8" y="91">P1.21</text>
<text x="83.8" y="93.5">P1.23</text>
<text x="92" y="92.1">AIN1(1.8V)</text>
<text x="92" y="94.6">AIN2(1.8V)</text>
<text x="111.9" y="94.6">VOUT</text>
<text x="111.9" y="92.1">GND3</text>
<text x="120.5" y="93.5">P1.24</text>
<text x="120.5" y="91">P1.22</text>
<text x="262.2" y="93.5">10</text>
<text x="263.4" y="91">9</text>
<text x="267.2" y="92.1">MR</text>
<text x="267.2" y="94.6">GND</text>
<text x="278.8" y="94.6">DS0</text>
<text x="279.9" y="92.1">CP</text>
<text x="285.6" y="91">12</text>
<text x="285.6" y="93.5">11</text>
<text x="83.8" y="96.1">P1.25</text>
<text x="83.8" y="98.6">P1.27</text>
<text x="83.8" y="101.1">P1.29</text>
<text x="92" y="97.2">AIN3(1.8V)</text>
<text x="92" y="99.7">AIN4(1.8V)</text>
<text x="108.4" y="97.2">I2C2.SDA</text>
<text x="108.6" y="99.7">I2C2.SCL</text>
<text x="120.5" y="101.1">P1.30</text>
<text x="120.5" y="98.6">P1.28</text>
<text x="120.5" y="96.1">P1.26</text>
<text x="83.8" y="103.7">P1.31</text>
<text x="83.8" y="106.2">P1.33</text>
<text x="92" y="102.2">PRU0.7</text>
<text x="92" y="104.8">PRU0.4</text>
<text x="92" y="107.3">PRU0.1</text>
<text x="107.4" y="104.8">UART0.RX</text>
<text x="107.6" y="102.2">UART0.TX</text>
<text x="110.2" y="107.3">GPIO26</text>
<text x="120.5" y="106.2">P1.34</text>
<text x="120.5" y="103.7">P1.32</text>
<text x="83.8" y="108.8">P1.35</text>
<text x="92" y="109.9">PRU1.10</text>
<text x="110" y="109.9">PWM0A</text>
<text x="120.5" y="108.8">P1.36</text>
<text x="263.4" y="113.8">1</text>
<text x="285.6" y="113.8">20</text>
<text x="85" y="118.9">P2.1</text>
<text x="120.5" y="118.9">P2.2</text>
<text x="263.4" y="116.4">2</text>
<text x="263.4" y="118.9">3</text>
<text x="267.2" y="114.9">S0</text>
<text x="267.2" y="117.5">OE1</text>
<text x="278.4" y="114.9">VCC</text>
<text x="280.3" y="117.5">S1</text>
<text x="285.6" y="116.4">19</text>
<text x="285.6" y="118.9">18</text>
<text x="85" y="121.5">P2.3</text>
<text x="85" y="124">P2.5</text>
<text x="92" y="120">PWM1A</text>
<text x="92" y="122.6">GPIO23</text>
<text x="92" y="125.1">UART4.RX</text>
<text x="110.2" y="125.1">GPIO57</text>
<text x="110.2" y="122.6">GPIO58</text>
<text x="110.2" y="120">GPIO59</text>
<text x="120.5" y="124">P2.6</text>
<text x="120.5" y="121.5">P2.4</text>
<text x="263.4" y="121.5">4</text>
<text x="263.4" y="124">5</text>
<text x="267.2" y="120">OE2</text>
<text x="267.2" y="122.6">I/O6</text>
<text x="267.2" y="125.1">I/O4</text>
<text x="278.8" y="120">DS7</text>
<text x="278.8" y="125.1">I/O7</text>
<text x="280" y="122.6">Q7</text>
<text x="285.6" y="121.5">17</text>
<text x="285.6" y="124">16</text>
<text x="83.9" y="131.6">P2.11</text>
<text x="85" y="126.5">P2.7</text>
<text x="85" y="129.1">P2.9</text>
<text x="92" y="127.6">UART4.TX</text>
<text x="92" y="130.2">I2C1.SCL</text>
<text x="110.2" y="130.2">GPIO52</text>
<text x="110.2" y="127.6">GPIO60</text>
<text x="120.5" y="131.6">P2.12</text>
<text x="120.5" y="129.1">P2.10</text>
<text x="120.5" y="126.5">P2.8</text>
<text x="263.4" y="126.5">6</text>
<text x="263.4" y="129.1">7</text>
<text x="263.4" y="131.6">8</text>
<text x="267.2" y="127.6">I/O2</text>
<text x="267.2" y="130.2">I/O0</text>
<text x="278.8" y="127.6">I/O5</text>
<text x="278.8" y="130.2">I/O3</text>
<text x="285.6" y="126.5">15</text>
<text x="285.6" y="129.1">14</text>
<text x="285.6" y="131.6">13</text>
<text x="83.8" y="134.2">P2.13</text>
<text x="83.8" y="136.7">P2.15</text>
<text x="92" y="132.7">I2C1.SDA</text>
<text x="92" y="135.3">VOUT</text>
<text x="92" y="137.8">GND1</text>
<text x="107.7" y="137.8">BAT.TEMP</text>
<text x="107.9" y="132.7">PWR.BTN</text>
<text x="109.8" y="135.3">VIN.BAT</text>
<text x="120.5" y="136.7">P2.16</text>
<text x="120.5" y="134.2">P2.14</text>
<text x="262.2" y="136.7">10</text>
<text x="263.4" y="134.2">9</text>
<text x="267.2" y="132.7">Q0</text>
<text x="267.2" y="135.3">MR</text>
<text x="267.2" y="137.8">GND</text>
<text x="278.8" y="137.8">DS0</text>
<text x="278.8" y="132.7">I/O1</text>
<text x="279.9" y="135.3">CP</text>
<text x="285.6" y="134.2">12</text>
<text x="285.6" y="136.7">11</text>
<text x="83.8" y="139.2">P2.17</text>
<text x="83.8" y="141.8">P2.19</text>
<text x="92" y="140.3">GPIO65</text>
<text x="92" y="142.9">GPIO27</text>
<text x="110.2" y="142.9">GPIO64</text>
<text x="110.2" y="140.3">GPIO47</text>
<text x="120.5" y="141.8">P2.20</text>
<text x="120.5" y="139.2">P2.18</text>
<text x="83.8" y="144.3">P2.21</text>
<text x="83.8" y="146.9">P2.23</text>
<text x="83.8" y="149.4">P2.25</text>
<text x="92" y="145.4">GND2</text>
<text x="92" y="148">3.3V</text>
<text x="110.2" y="148">GPIO44</text>
<text x="110.2" y="145.4">GPIO46</text>
<text x="120.5" y="149.4">P2.26</text>
<text x="120.5" y="146.9">P2.24</text>
<text x="120.5" y="144.3">P2.22</text>
<text x="83.8" y="151.9">P2.27</text>
<text x="83.8" y="154.5">P2.29</text>
<text x="92" y="150.5">SPI1.MOSI</text>
<text x="92" y="153">SPI1.MISO</text>
<text x="92" y="155.6">SPI1.CLK</text>
<text x="109.6" y="150.5">RESET#</text>
<text x="110.4" y="155.6">PRU0.3</text>
<text x="110.4" y="153">PRU0.6</text>
<text x="120.5" y="154.5">P2.30</text>
<text x="120.5" y="151.9">P2.28</text>
<text x="83.8" y="157">P2.31</text>
<text x="83.8" y="159.5">P2.33</text>
<text x="92" y="158.1">SPI1.CS</text>
<text x="92" y="160.7">GPIO45</text>
<text x="110.4" y="160.7">PRU0.5</text>
<text x="110.4" y="158.1">PRU0.2</text>
<text x="120.5" y="159.5">P2.34</text>
<text x="120.5" y="157">P2.32</text>
<text x="83.8" y="162.1">P2.35</text>
<text x="92" y="163.2">AIN5(3.3V)</text>
<text x="107.3" y="163.2">AIN7(1.8V)</text>
<text x="120.5" y="162.1">P2.36</text>
<text x="194.8" y="192.5">1</text>
<text x="194.8" y="195.1">2</text>
<text x="201.8" y="192.5">3</text>
<text x="201.8" y="195.1">4</text>
<text x="194.8" y="202.7">1</text>
<text x="201.8" y="202.7">3</text>
<text x="194.8" y="205.2">2</text>
<text x="201.8" y="205.2">4</text>
<text x="194.8" y="212.9">1</text>
<text x="194.8" y="215.4">2</text>
<text x="201.8" y="212.9">3</text>
<text x="201.8" y="215.4">4</text>
<text x="194.8" y="225.6">1</text>
<text x="201.8" y="225.6">3</text>
<text x="194.8" y="228.1">2</text>
<text x="201.8" y="228.1">4</text>
</g>
<g font-size="2" fill="#808080">
<text x="130.3" y="66">P1.2/AIN6/GPIO87(EXP1.1)</text>
<text x="264.9" y="66">U$1</text>
<text x="46.5" y="68.5">USB1.DRVVBUS</text>
<text x="46.5" y="71">USB1.VBUS</text>
<text x="130.3" y="68.5">P1.4/GPIO89(EXP1.2)</text>
<text x="130.3" y="71">P1.6/SPI0.CS(EXP1.3)</text>
<text x="46.5" y="76.1">USB1.D-</text>
<text x="130.3" y="73.6">P1.8/SPI0.CLK(EXP1.4)</text>
<text x="130.3" y="76.1">P1.10/SPI0.MISO(EXP1.5)</text>
<text x="46.5" y="78.7">USB1.D+</text>
<text x="46.5" y="81.2">USB1.ID</text>
<text x="130.3" y="78.7">P1.12/SPI0.MOSI(EXP1.6)</text>
<text x="46.5" y="88.8">P1.19/AIN0(1.8V)(LIGHT.SENSOR)</text>
<text x="46.5" y="86.2">ADC-</text>
<text x="130.3" y="86.2">ADC+</text>
<text x="46.5" y="101.5">P1.29/PRU0.7(R.BTN)</text>
<text x="130.3" y="96.4">P1.26(I2C2.SDA)</text>
<text x="130.3" y="98.9">P1.28(I2C2.SCL)</text>
<text x="130.3" y="101.5">P1.30/UART0.TX(USB-&gt;SERIAL)</text>
<text x="264.9" y="98.9">54HC299</text>
<text x="46.5" y="104">P1.33/PRU0.4(ACC.INT2)</text>
<text x="46.5" y="106.6">P1.33/PRU0.1(RGB.R)</text>
<text x="130.3" y="104">P1.32/UART0.RX(USB-&gt;SERIAL)</text>
<text x="130.3" y="106.6">P1.34/GPIO26(ACC.INT1)</text>
<text x="46.5" y="109.1">P1.35/PRU1.10(RGB.G.ALT)</text>
<text x="130.3" y="109.1">P1.36/PWM0A(RGB.B)</text>
<text x="264.9" y="109.1">U$2</text>
<text x="51.6" y="120.5">P2.1/PWM1A(RGB.G/EXP1.16)</text>
<text x="51.6" y="123.1">P2.3/GPIO23(EXP1.15)</text>
<text x="51.6" y="125.6">P2.5/UART4.RX(EXP1.14)</text>
<text x="51.6" y="128.1">UART4.TX(EXP1.13)</text>
<text x="51.6" y="130.7">P2.9/I2C1.SCL(EXP1.12)</text>
<text x="51.6" y="133.2">P2.11/I2C1.SDA(EXP1.11)</text>
<text x="264.9" y="142.1">54HC299</text>
<text x="51.6" y="151">P2.25/SPI1.MOSI(7SEG)</text>
<text x="51.6" y="153.5">P2.27/SPI1.MISO(7SEG)</text>
<text x="51.6" y="156.1">P2.29/SPI1.CLK(7SEG)</text>
<text x="51.6" y="158.6">P2.31/SPI1.CS(7SEG)</text>
<text x="51.6" y="161.2">P2.33/GPIO45(L.BTN)</text>
</g>
<g font-size="1.8" fill="#808080">
<text x="89.7" y="62.1">POCKETBEAGLE-1A</text>
<text x="41.7" y="83">0</text>
<text x="41.7" y="80.7">R8</text>
<text x="89.7" y="114.2">P1</text>
<text x="89.7" y="115.4">POCKETBEAGLE-1B</text>
<text x="89.7" y="167.5">P2</text>
<text x="180.6" y="185" transform="rotate(-90 180.6 185)">R6</text>
<text x="182.9" y="185" transform="rotate(-90 182.9 185)">4.7k</text>
<text x="68.3" y="189.9">4.7k</text>
<text x="152.7" y="190.1" transform="rotate(-90 152.7 190.1)">R1</text>
<text x="154.9" y="190.1" transform="rotate(-90 154.9 190.1)">4.7k</text>
<text x="162.8" y="190.1" transform="rotate(-90 162.8 190.1)">R17</text>
<text x="165.1" y="190.1" transform="rotate(-90 165.1 190.1)">4.7k</text>
<text x="173" y="190.1" transform="rotate(-90 173 190.1)">R18</text>
<text x="175.3" y="190.1" transform="rotate(-90 175.3 190.1)">4.7k</text>
<text x="68.3" y="197.5">4.7k</text>
<text x="69.4" y="192.2">R2</text>
<text x="69.4" y="199.8">R3</text>
<text x="68.3" y="205.1">4.7k</text>
<text x="69.4" y="207.4">R4</text>
<text x="68.3" y="212.7">4.7k</text>
<text x="69.4" y="215">R5</text>
</g>
<g font-size="1.4" fill="#808080">
<text x="193.8" y="197.2">BTN3</text>
<text x="193.8" y="207.4">BTN2</text>
<text x="193.8" y="217.5">BTN1</text>
<text x="193.8" y="230.2">BTN0</text>
</g>
</svg>
